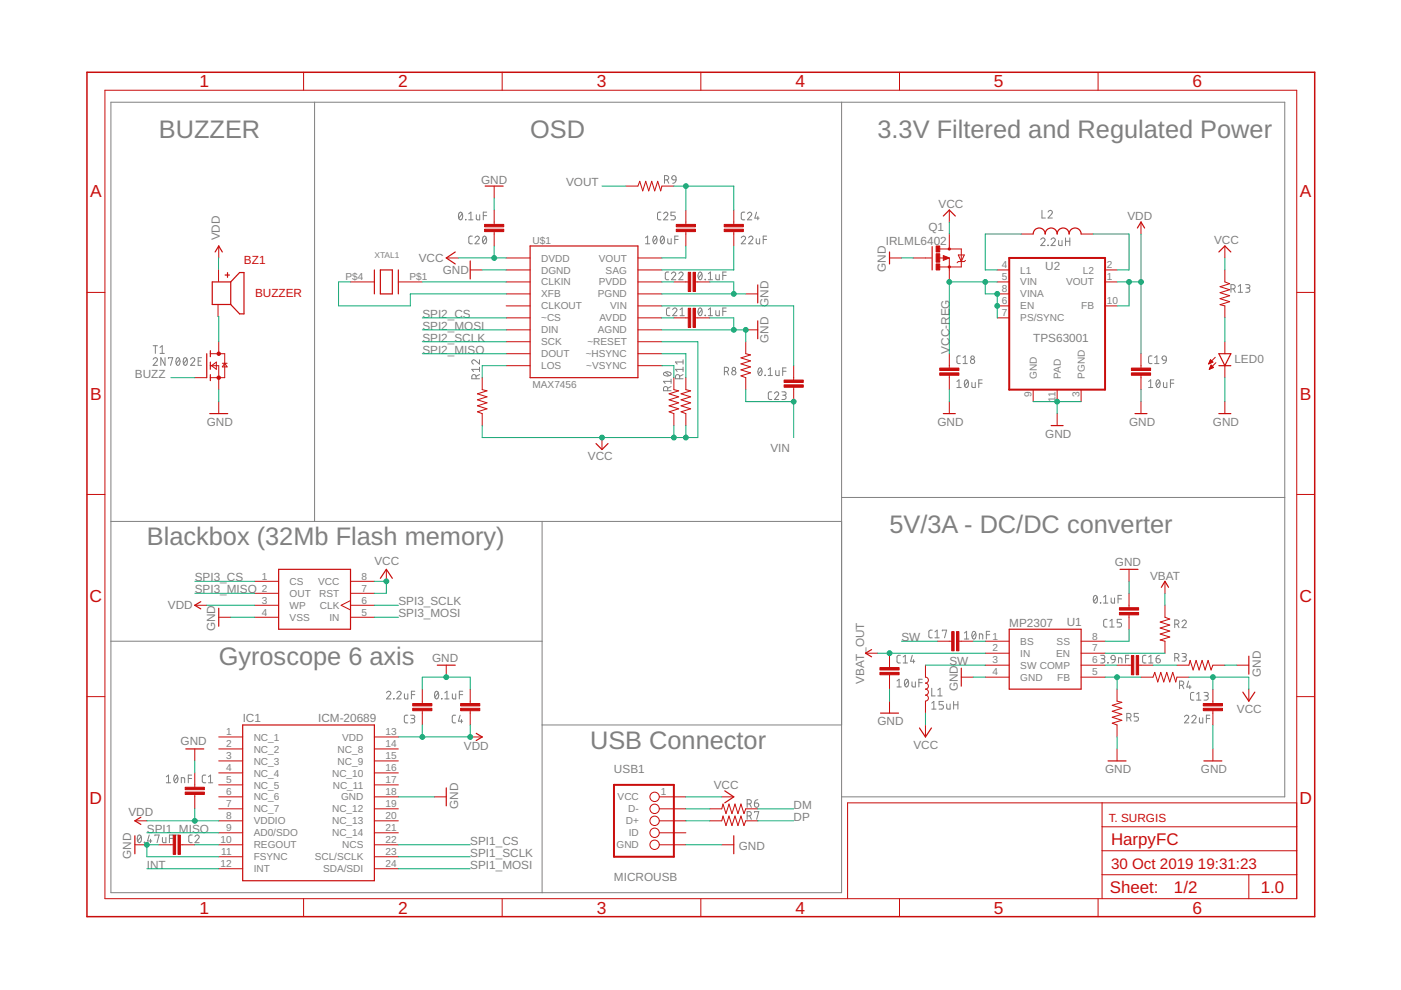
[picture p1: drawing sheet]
<svg xmlns="http://www.w3.org/2000/svg" width="297mm" height="210mm" viewBox="0 0 297 210" stroke-linecap="round" stroke-linejoin="round" font-family="sans-serif">
<g fill="none" stroke="#808080" stroke-width=".21">
<path d="M66.7 21.7v88.9M140.9 38.1h.4a.46 .46 0 0 0 .5-.4 .46 .46 0 0 0-.5-.5h-.4v1.7M141.4 38.1l.4 .8M142.6 37.4l.3-.2 .3 .2 .1 .7-.8-.1-.1-.3zM143.3 38.1l-.3 .6-.4 .2M178.4 21.7v167.6h-154.9v-167.6h248.9v147.3h-94M97.4 45.1l.2-.1a.95 .95 0 0 1 0 1.6 .98 .98 0 0 1-.2-1.5zM98 45.3l-.7 .9M98.7 46.5l.1 .1zM99.4 46.6h.9M99.4 45.3l.4-.3v1.6M100.1 50.1h-.5l-.2 .3v1.1l.2 .2h.5"/>
<path d="M100.7 50.4a.44 .44 0 0 1 .6-.3 .44 .44 0 0 1 .2 .7l-.8 .9h.9M101 45.5v.9l.3 .2h.4v-1.1M102.5 45.7h.7M102.5 50.2l.2-.1a.95 .95 0 0 1 0 1.6 1.04 1.04 0 0 1-.2-1.5zM103.1 50.4l-.7 .9M103.2 45h-.7v1.6M136.9 51.7h.9M136.9 50.4l.4-.3v1.6M138.6 50.2l.3-.1a.97 .97 0 0 1 0 1.6 1.02 1.02 0 0 1-.3-1.5zM139.2 50.4l-.7 .9M140.1 45h-.5l-.2 .3v1.1l.2 .2h.5M140.2 50.2l.2-.1a.97 .97 0 0 1 0 1.6 1.02 1.02 0 0 1-.2-1.5z"/>
<path d="M140.7 45.3a.45 .45 0 0 1 .6-.3 .45 .45 0 0 1 .2 .7l-.8 .9h.9M140.8 50.4l-.7 .9M141.6 50.6v.9l.3 .2h.4v-1.1M141.8 57.7h-.5l-.2 .3v1.1l.2 .2h.5M142.4 58a.44 .44 0 0 1 .6-.3 .44 .44 0 0 1 .1 .7l-.7 .9h.9M143.1 50.8h.7M143.2 45h-.9v.7h.5a.45 .45 0 0 1 .4 .5 .45 .45 0 0 1-.4 .4h-.5M143.8 50.1h-.7v1.6M143.9 58a.44 .44 0 0 1 .7-.3 .44 .44 0 0 1 .1 .7l-.8 .9h.9M148.2 57.8l.2-.1a.97 .97 0 0 1 0 1.6 1.02 1.02 0 0 1-.2-1.5zM148.8 58l-.7 .9M149.5 59.2l.1 .1z"/>
<path d="M150.2 58l.4-.3v1.6M150.2 59.3h.9M151.8 58.2v.9l.2 .2h.5v-1.1M153.2 58.4h.8M154 57.7h-.8v1.6M157.2 50.4a.45 .45 0 0 1 .6-.3 .45 .45 0 0 1 .1 .7l-.7 .9h.9M157.9 45h-.5l-.2 .3v1.1l.2 .2h.5M158.5 45.3a.45 .45 0 0 1 .6-.3 .45 .45 0 0 1 .1 .7l-.7 .9h.9M158.7 50.4a.45 .45 0 0 1 .7-.3 .45 .45 0 0 1 .1 .7l-.8 .9h.9M160.3 50.6l.1 .9 .2 .2h.5v-1.1M160.4 45l-.4 1.2h1M160.7 45.9v.7"/>
<path d="M161.8 50.8h.7M162.5 50.1h-.7v1.6M220.7 50.8a.44 .44 0 0 1 .6-.3 .44 .44 0 0 1 .1 .7l-.7 .9h.9M220.9 44.6v1.6h.7M222.2 52v.1zM222.2 45a.45 .45 0 0 1 .6-.4 .45 .45 0 0 1 .2 .7l-.8 .9h.9M222.8 50.8a.45 .45 0 0 1 .7-.3 .45 .45 0 0 1 .1 .7l-.8 .9h1M224.5 51v.9l.2 .2h.5v-1.1M225.9 50.4v1.7M225.9 51.2h.9M226.8 50.4v1.7M32.5 76.2a.45 .45 0 0 1 .6-.3 .45 .45 0 0 1 .2 .7l-.8 .9h.9"/>
<path d="M32.5 73.3h.9M32.9 73.3v1.6M33.9 73.7l.5-.4v1.6M33.9 74.9h.9M35 75.8v1.7l-.9-1.7v1.7M35.7 76v-.2h.9l-.4 1.7M37.5 75.9h.1a.8 .8 0 0 1 .6 .5 .8 .8 0 0 1-.2 .8l-.3 .3a1.04 1.04 0 0 1-.2-1.6zM38.1 76.2l-.7 .9M39 75.9l.3-.1a.97 .97 0 0 1 0 1.7 1.02 1.02 0 0 1-.3-1.6zM39.6 76.2l-.7 .9M40.4 76.2a.44 .44 0 0 1 .6-.3 .44 .44 0 0 1 .2 .7l-.8 .9h.9M42 76.6h.6"/>
<path d="M42.7 75.8h-.7v1.7h.7M101.7 76.3v.9l-.9-.8a.44 .44 0 0 0-.8 .2 .44 .44 0 0 0 .4 .6M101.7 78.3h-1.7l.4 .5M101.7 79.4l-.8 .4M101.7 77.9v.9M140.8 79a1 1 0 0 1 1.5 .3 .95 .95 0 0 1-1.6 0zM141 78.9l.9 .8M142 65.3h-.5l-.2 .4v1l.2 .2h.5M142.6 65.7a.44 .44 0 0 1 .6-.4 .44 .44 0 0 1 .2 .7l-.8 .9h.9M144.2 66.9h.9M144.2 65.7l.4-.4v1.6M144.8 79.4l-.7 .4"/>
<path d="M144.8 78.3h-1.6l.4 .5M144.8 76.3v.9M144.8 77.9v.9M144.8 76.8h-1.6l.4 .4M148.2 65.4l.2-.1a.97 .97 0 0 1 0 1.6 1.02 1.02 0 0 1-.2-1.5zM148.8 65.7l-.7 .9M149.5 66.8l.1 .1zM150.2 66.9h.9M150.2 65.7l.4-.4v1.6M151.8 65.8v1l.2 .1h.5v-1.1M153.2 66h.8M153.6 78.8h.4a.46 .46 0 0 0 .5-.5 .46 .46 0 0 0-.5-.4h-.4v1.6"/>
<path d="M154 65.3h-.8v1.6M154.1 78.8l.4 .7M160.9 78.1l.2-.1a.97 .97 0 0 1 0 1.6 1.02 1.02 0 0 1-.2-1.5zM161.5 78.4l-.7 .9M162.2 79.5l.1 .1zM162.9 79.6h.9M162.9 78.4l.4-.4v1.6M164.5 78.5v1l.2 .1h.5v-1.1M165.9 78.7h.8M166.7 78h-.8v1.6M203.6 75.5h-.5l-.2 .3v1.1l.2 .2h.5M204.2 77.1h.9"/>
<path d="M204.2 75.8l.4-.3v1.6M244.2 75.5h-.5l-.2 .3v1.1l.2 .2h.5M244.8 77.1h.9M244.8 75.8l.5-.3v1.6M246.5 75.6l.3-.1 .4 .1 .1 .8-.8-.1-.1-.4zM247.3 76.4l-.2 .4-.5 .3M261 61.3h.4a.46 .46 0 0 0 .5-.5 .46 .46 0 0 0-.5-.5h-.4v1.7M261.5 61.3l.4 .7M262.5 60.7l.5-.4v1.7M262.5 62h.9M264.1 60.3h.5a.36 .36 0 0 1 .4 .4 .36 .36 0 0 1-.4 .4h-.3M264.6 61.1a.46 .46 0 0 1 .4 .4 .46 .46 0 0 1-.4 .5h-.5"/>
<path d="M100.9 80.3v-.4a.46 .46 0 0 0-.4-.5 .46 .46 0 0 0-.5 .5v.4h1.7M141.6 82.8v-.4a.44 .44 0 0 0-.5-.4 .44 .44 0 0 0-.4 .4v.4h1.6M142.3 80.4v.9M142.3 82l-.7 .3M142.3 80.9h-1.6l.3 .4M144.1 80.3v-.4a.44 .44 0 0 0-.4-.5 .44 .44 0 0 0-.5 .5v.4h1.6M163.6 83.1h-.5l-.2 .3v1.1l.2 .2h.5M164.2 83.4a.44 .44 0 0 1 .6-.3 .44 .44 0 0 1 .2 .7l-.8 .9h.9M165.8 83.1h.5a.36 .36 0 0 1 .4 .3 .36 .36 0 0 1-.4 .4h-.4M166.2 83.8a.46 .46 0 0 1 .5 .5 .46 .46 0 0 1-.5 .4h-.4M202.9 80.9l.4-.4v1.7M202.9 82.2h.9"/>
<path d="M204.7 80.6h.1a.8 .8 0 0 1 .6 .5 .8 .8 0 0 1-.2 .8l-.3 .3a1.04 1.04 0 0 1-.2-1.6zM205.3 80.9l-.8 .9M206.1 81.1v.9l.2 .2h.5v-1.1M207.5 81.3h.7M208.2 80.5h-.7v1.7M243.5 82.2h.9M243.5 80.9l.5-.4v1.7M245.3 80.6l.2-.1a.97 .97 0 0 1 0 1.7 1.02 1.02 0 0 1-.2-1.6zM245.9 80.9l-.7 .9M246.7 81.1v.9l.3 .2h.4v-1.1M248.2 81.3h.7M248.9 80.5h-.7v1.7"/>
<path d="M23.5 110.6h154.9M114.9 110.6v78.7M178.4 105.5h94M23.5 136h91.4M190.9 138.9l-.5 .1-.2 .3v1.1l.2 .1 .5 .1M191.5 139.3l.4-.4v1.7M193.4 138.9l-.3 1.3h.9M193.7 139.8v.8M197.7 133.6h-.6l-.2 .4 .1 1 .1 .2h.6M198.2 135.2h.9M198.2 134l.5-.4v1.6M199.8 133.8v-.2h.9l-.4 1.6"/>
<path d="M204.5 134.2l.4-.3v1.6M204.5 135.5h.9M206.2 134l.3-.1a.97 .97 0 0 1 0 1.6 1.02 1.02 0 0 1-.3-1.5zM206.9 134.2l-.8 .9M207.6 135.5v-1.1l.7 .1 .1 1M209.1 134.6h.7M209.8 133.9h-.7v1.6M232 126.4l.2-.2a.97 .97 0 0 1 0 1.7 1 1 0 0 1-.2-1.5zM232.6 126.6l-.7 .9M233.3 127.8l.1 .1zM233.4 138.9h.5a.36 .36 0 0 1 .4 .4 .36 .36 0 0 1-.4 .4h-.4M233.8 139.7a.46 .46 0 0 1 .5 .4 .46 .46 0 0 1-.5 .5h-.4"/>
<path d="M234 127.9h.9M234 126.6l.4-.4v1.7M234.7 131.3l-.5 .1-.2 .3v1l.2 .2h.5M235.3 132.9h.9M235.3 131.7l.5-.4v1.6M235.6 126.8v.9l.3 .2h.4v-1.1M235.7 139.1l.3-.2 .3 .2 .2 .7-.9-.1-.1-.3zM236.5 139.8l-.3 .6-.5 .2M237 127h.8M237.8 131.3h-.9v.7h.5a.47 .47 0 0 1 .4 .5 .47 .47 0 0 1-.4 .4h-.5M237.8 126.2h-.8v1.7M238.6 139.7h.8"/>
<path d="M239.4 138.9h-.8v1.7M243 138.9l-.5 .1-.2 .3v1.1l.2 .1 .5 .1M243.5 139.3l.5-.4v1.7M245.1 139.7h.6a.45 .45 0 0 1 .3 .5 .45 .45 0 0 1-.5 .4 .45 .45 0 0 1-.4-.5zM245.8 138.9l-.4 .2-.3 .6M249.1 132.4h.4a.46 .46 0 0 0 .5-.5 .46 .46 0 0 0-.5-.5h-.4v1.7M249.1 139.5h.4a.46 .46 0 0 0 .5-.5 .46 .46 0 0 0-.5-.4h-.4v1.6M249.6 132.4l.4 .7M249.6 139.5l.4 .7M250.6 131.8a.45 .45 0 0 1 .6-.3 .45 .45 0 0 1 .2 .7l-.8 .9h.9M250.6 138.6h.6a.36 .36 0 0 1 .3 .3 .36 .36 0 0 1-.3 .4h-.4M251.1 139.3a.46 .46 0 0 1 .4 .4 .46 .46 0 0 1-.4 .5h-.5"/>
<path d="M82 146.9a.44 .44 0 0 1 .6-.3 .44 .44 0 0 1 .1 .7l-.7 .9h.9M83.5 148.1v.1zM84.1 146.9a.45 .45 0 0 1 .7-.3 .45 .45 0 0 1 .1 .7l-.8 .9h.9M85.7 147.1l.1 .9 .2 .2h.5v-1.1M86.5 151.6l-.5 .1-.3 .3 .1 1.2 .7 .1M87 151.6h.6a.36 .36 0 0 1 .3 .4 .36 .36 0 0 1-.3 .4h-.4M87.2 147.3h.7M87.5 152.4a.46 .46 0 0 1 .4 .4 .46 .46 0 0 1-.4 .5h-.5M87.9 146.6h-.7v1.6M92.3 146.7l.3-.1a.95 .95 0 0 1 0 1.6 1.04 1.04 0 0 1-.3-1.5zM92.9 146.9l-.7 .9M93.6 148.1l.1 .1z"/>
<path d="M94.3 148.2h.9M94.3 146.9l.5-.3v1.6M95.9 147.1v.9l.3 .2h.4v-1.1M96.6 151.6l-.5 .1-.2 .3 .1 1.2 .6 .1M97.4 147.3h.7M97.6 151.6l-.4 1.3h.9M97.8 152.5v.8M98.1 146.6h-.7v1.6M114.9 153.7h63.5M190.2 144.4l.4-.4v1.6M190.2 145.6h.9M191.5 140.6h.9"/>
<path d="M192 144.1l.2-.1a.95 .95 0 0 1 0 1.6 1.04 1.04 0 0 1-.2-1.5zM192.6 144.4l-.8 .9M193.4 144.6v.9l.2 .1h.5v-1M194.8 144.7h.7M195.5 144h-.7v1.6M197.5 149.1l.5-.4v1.6M197.5 150.3h1M197.5 145.9v1.7h.8M198.8 147.6h.9M198.8 146.3l.5-.4v1.7M200 148.7h-.9v.7h.6a.46 .46 0 0 1 .3 .5 .46 .46 0 0 1-.3 .4h-.6M200.7 149.3v.9l.3 .1h.4v-1"/>
<path d="M202.2 149.4h.9M202.2 148.7v1.6M203.1 148.7v1.6M234.9 140.5v.1zM237.2 140.6v-1.1l.6 .1 .1 1M238.9 152.2h.5a.46 .46 0 0 0 .4-.5 .46 .46 0 0 0-.4-.4h-.5v1.6M239.5 152.2l.3 .7M241.4 151.3h-.9v.7h.5a.46 .46 0 0 1 .4 .4 .46 .46 0 0 1-.4 .5h-.5M243.5 140.6h1M250.1 145.3h.4a.46 .46 0 0 0 .5-.4 .46 .46 0 0 0-.5-.5h-.4v1.6M250.6 145.3l.4 .7M251.1 152a.44 .44 0 0 1 .7-.3 .44 .44 0 0 1 .1 .7l-.8 .9h.9"/>
<path d="M252 144.4l-.4 1.3h.9M252.3 145.3v.7M252.7 152a.45 .45 0 0 1 .6-.3 .45 .45 0 0 1 .2 .7l-.8 .9h.9M253.1 146.8h-.5l-.2 .4v1l.2 .2h.5M253.7 148.4h.9M253.7 147.2l.5-.4v1.6M254.3 152.2v.9l.3 .2h.4v-1.1M255.3 146.8h.5a.36 .36 0 0 1 .4 .4 .36 .36 0 0 1-.4 .3h-.3M255.7 147.5a.46 .46 0 0 1 .5 .5 .46 .46 0 0 1-.5 .4h-.4M255.8 152.4h.7M256.5 151.6h-.7v1.7M29.3 177.1l.2-.1a.97 .97 0 0 1 0 1.7 1.03 1.03 0 0 1-.2-1.6z"/>
<path d="M29.9 177.4l-.7 .9M30.6 178.6l.1 .1zM31.6 177l-.3 1.3h.9M31.9 177.9v.8M32.9 177.2v-.2h.8l-.4 1.7M34.4 177.6l.1 .9 .2 .2h.5v-1.1M35.3 164.7l.4-.4v1.7M35.3 166h.9M35.9 177.8h.7M36.6 177h-.7v1.7M37 164.4l.3-.1a.97 .97 0 0 1 0 1.7 1.02 1.02 0 0 1-.3-1.6zM37.7 164.7l-.8 .9"/>
<path d="M38.4 166v-1.1l.7 .1 .1 1M39.9 165.1h.7M40.6 164.3h-.7v1.7M40.7 177l-.5 .1-.2 .3v1l.2 .2 .5 .1M41.3 177.4a.44 .44 0 0 1 .7-.3 .44 .44 0 0 1 .1 .7l-.8 .9h.9M43.6 164.3l-.5 .1-.2 .3 .1 1.2 .6 .1M44.2 166h.9M44.2 164.7l.4-.4v1.7M158.4 170.5h.5a.46 .46 0 0 0 .4-.5 .46 .46 0 0 0-.4-.5h-.5v1.7M158.4 173h.5a.46 .46 0 0 0 .4-.5 .46 .46 0 0 0-.4-.4h-.5v1.6M158.9 170.5l.4 .7M158.9 173l.4 .7"/>
<path d="M160 170.3h.5a.45 .45 0 0 1 .4 .5 .45 .45 0 0 1-.5 .4 .45 .45 0 0 1-.4-.5zM160 172.3v-.2h.9l-.5 1.6M160.7 169.5l-.4 .2-.3 .6"/>
<circle cx="155.6" cy="79.1" r=".46"/>
<circle cx="155.6" cy="78.2" r=".36"/>
<circle cx="206.2" cy="76.6" r=".45"/>
<circle cx="206.2" cy="75.8" r=".36"/>
</g>
<g fill="none" stroke="#c90d0c" stroke-width=".21">
<path d="M22.2 19.1h252.7v171.4h-252.7zM64.4 15.3v3.8M106.5 15.3v3.8M148.6 15.3v3.8M190.7 15.3v3.8M232.8 15.3v3.8M104.8 39.5v2.5M132.7 39.5h2.6l.3-1.1 .7 2.1 .6-2.1 .6 2.1 .7-2.1 .6 2.1 .6-2.1 .7 2.1 .2-1h2.6M46.3 57.1v2.6M46.4 52.2v2.5M74.3 59.8h5.1M84.5 59.8h5"/>
<path d="M94.6 54.7h2.6M99.7 57.2h2.5M104.8 44.5v3.1M104.8 49.1v3.1M107.3 57.2h5.1M107.3 59.8h5.1M107.3 54.7h5.1M135.3 57.2h5M135.3 59.8h5M135.3 54.7h5M142.9 59.8h3M145.4 44.5v3.1"/>
<path d="M145.4 49.1v3.1M147.4 59.8h3.1M155.6 44.5v3.1M155.6 49.1v3.1M188.6 54.7h2.5M193.7 54.7h3.8M199.2 54.7h.9M199.3 52.8h4.5v3.8h-4.6M200 54.2l1.3 .5-1.3 .5zM201.3 44.5v2.6M201.3 49.6v3.2M201.3 54.7v5.1"/>
<path d="M203.2 54.1h1.2l-.6 1.4zM204.7 55.2l-.3 .3h-1.2l-.3 .2M211.4 57.2h2.6M211.4 59.8h2.6M216.5 49.6h2.6M229.2 49.6h2.6M234.3 57.2h2.5M234.3 59.8h2.5M241.9 47.1v2.5M259.7 52.2v2.5M259.7 57.2v2.6l1 .4-2 .6 2 .6-2 .7 2 .6-2 .6 2 .7-2 .6 1 .3v2.5M18.4 62h3.8"/>
<path d="M44.6 77.5h1.8v5.1M44.6 75h3v5.1h-3M44.9 77.5l1-.7v1.5zM46.2 64.6v2.5M46.4 72.5v2.5M47.1 77h1.1M47.6 77l.6 .8h-1.1zM107.3 64.9h5.1M107.3 67.4h5.1M107.3 62.3h5.1M107.3 77.5h5.1M107.3 75h5.1"/>
<path d="M107.3 69.9h5.1M107.3 72.5h5.1M135.3 64.9h5M135.3 67.4h5M135.3 62.3h5M135.3 77.5h5M135.3 75h5M135.3 69.9h5M135.3 72.5h5M142.9 67.4h3M147.4 67.4h3.1M158.1 62.3h2.6"/>
<path d="M158.1 69.9h2.6M158.1 72.5v2.5l1 .2-2 .7 2 .6-2 .7 2 .6-2 .6 2 .7-2 .6 1 .4v2.5M168.3 77.5v3.1M201.3 75v3M201.3 79.6v3M211.4 64.9h2.6M211.4 67.4h2.6M211.4 62.3h2.6M234.3 64.9h2.5M241.9 75v3M241.9 79.6v3M256.3 77.1h.1"/>
<path d="M256.3 77h.3M256.4 76.9h.5M256.4 76.8h.7M256.4 78.2h.2M256.5 76.6h.5M256.5 78.1h.4M256.5 76.5h.4M256.5 78h.7M256.6 77.8h.6M256.6 76.4h.2M256.6 76.3l.6 .5-.9 .4zM256.6 77.7h.5"/>
<path d="M256.7 77.6h.3M256.8 77.5h.1M256.8 77.4l.5 .5-.9 .4zM257.7 75.8l-1.4 1.4M257.8 76.9l-1.4 1.4M259.7 72.5v2.5M259.7 77.5v2.6M274.9 62h3.8M41.3 80.1h2.5M46.4 85.2v2.5M102.2 80.1v2.5l1.1 .3-2.1 .6 2.1 .6-2.1 .7 2.1 .6-2.1 .6 2.1 .7-2.1 .6 1 .4v2.5M127.6 92.8v2.5"/>
<path d="M142.9 80.1v2.5l1 .3-2 .6 2 .6-2 .7 2 .6-2 .6 2 .7-2 .6 1 .4v2.5M145.4 80.1v2.5l1 .3-2 .6 2 .6-2 .7 2 .6-2 .6 2 .7-2 .6 1 .4v2.5M168.3 82.1v3.1M201.3 85.2v2.5M219.1 82.6v2.6M224.1 82.6v2.6M224.1 87.7v2.5M229.2 82.6v2.6M241.9 85.2v2.5M259.7 85.2v2.5M18.4 104.8h3.8M274.9 104.8h3.8"/>
<path d="M41.3 128.3h2.5M46.4 130.9h2.5M54 123.3h5.1M54 125.8h5.1M54 128.3h5.1M54 130.9h5.1M74.3 123.3h5.1M74.3 125.8h5.1M74.3 128.3h5.1M74.3 130.9h5.1M74.3 127.3l-2 1 2 1M81.9 120.7v2.6"/>
<path d="M183.5 138.5h2.6M188.6 138.5v3M198.7 136h3.1M203.3 136h3.1M208.9 136h5.1M208.9 138.5h5.1M229.2 136h5.1M229.2 138.5h5.1M239.4 120.7v2.6M239.4 125.8v3M239.4 130.4v3M247 128.3v2.6l1 .4-2 .6 2 .6-2 .7 2 .6-2 .6 2 .7-2 .6 1 .3v2.5"/>
<path d="M247 123.3v2.5M18.4 147.7h3.8M41.3 158.8v2.5M46.4 156.3h5.1M46.4 158.8h5.1M79.4 156.3h5.1M79.4 158.8h5.1M89.5 146.1v3.1M89.5 150.7v3M94.6 141v2.6M99.7 156.3h2.5M99.7 146.1v3.1"/>
<path d="M99.7 150.7v3M188.6 143.1v3M188.6 148.7v2.5M196.2 141v2.6a.63 .63 0 0 1 .6 .6 .63 .63 0 0 1-.6 .6 .63 .63 0 0 1 .6 .7 .63 .63 0 0 1-.6 .6 .63 .63 0 0 1 .6 .6 .63 .63 0 0 1-.6 .7 .63 .63 0 0 1 .6 .6 .63 .63 0 0 1-.6 .7v2.5M196.2 153.7v2.6M203.8 143.6h2.6M208.9 141h5.1M208.9 143.6h5.1M229.2 141h5.1M229.2 143.6h5.1M236.8 141h3.1M236.8 146.1v2.6l1 .2-2 .6 2 .7-2 .6 2 .6-2 .7 2 .6-2 .6 1 .4v2.6"/>
<path d="M236.8 158.8v2.5M241.4 141h3.1M241.9 143.6h2.6l.3-1 .7 2 .6-2 .6 2 .7-2 .6 2 .6-2 .7 2 .2-1h2.6M249.5 141h2.6l.2-1 .7 2 .6-2 .6 2 .7-2 .6 2 .6-2 .7 2 .4-1h2.5M257.2 146.1v3.1M257.2 150.7v3M257.2 158.8v2.5M262.2 141h2.6M264.8 146.1v2.6M274.9 147.7h3.8M28.6 174h2.5M28.6 179.1h2.5"/>
<path d="M33.7 179.1h3M38.2 179.1h3.1M41.3 163.9v3M41.3 168.4v3.1M46.4 169h5.1M46.4 161.3h5.1M46.4 163.9h5.1M46.4 166.4h5.1M46.4 171.5h5.1M46.4 174h5.1M46.4 176.6h5.1M46.4 179.1h5.1"/>
<path d="M79.4 169h5.1M79.4 161.3h5.1M79.4 163.9h5.1M79.4 166.4h5.1M79.4 171.5h5.1M79.4 174h5.1M79.4 176.6h5.1M79.4 179.1h5.1M92.1 169h2.5M139.8 169h5.6M139.8 171.5h5.6M139.8 174h5.6"/>
<path d="M139.8 176.6h5.6M139.8 179.1h5.6M150.5 171.5h2.5l.3-1 .6 2 .7-2 .6 2 .6-2 .7 2 .6-2 .6 2 .4-1h2.6M150.5 174h2.5l.3-1 .6 2 .7-2 .6 2 .6-2 .7 2 .6-2 .6 2 .4-1h2.6M153 169h2.6M153 179.1h2.6M233.7 170.2v20.3M233.7 175.3h41.2M274.9 170.2h-95.2v20.3M46.4 181.7h5.1M46.4 184.2h5.1M64.4 190.5v3.9"/>
<path d="M79.4 181.7h5.1M79.4 184.2h5.1M106.5 190.5v3.9M148.6 190.5v3.9M190.7 190.5v3.9M232.8 190.5v3.9M233.7 185.5h41.2M233.7 180.4h41.2M264.8 185.5v5"/>
<circle cx="138.8" cy="171.5" r=".99"/>
<circle cx="138.8" cy="169" r=".99"/>
<circle cx="138.8" cy="176.6" r=".99"/>
<circle cx="138.8" cy="179.1" r=".99"/>
<circle cx="138.8" cy="174" r=".99"/>
</g>
<path d="M18.4 15.3h260.3v179.1h-260.3zM200.4 54.7h-.3v-.3l.9 .3-.9 .2" fill="none" stroke="#c90d0c" stroke-width=".32"/>
<g fill="none" stroke="#c90d0c" stroke-width=".25">
<path d="M102.9 39.5h3.8M45.6 53.4l.8-1.2 .7 1.2M47.7 58.3h.9M48.2 57.8v1M48.9 59.8v4.8M48.9 59.8h-3.9v4.8h3.9M48.9 59.8l1.9-2h.9v8.7h-.9l-1.9-1.9M79.4 57.2v5.1M80.6 57.2h2.6v5.1h-2.6zM84.5 57.2v5.1M96.5 53.4l-1.9 1.3 1.9 1.3M99.7 55.3v3.8"/>
<path d="M112.4 52.2h22.9v27.9h-22.9zM188.6 53.4v2.6M197.6 52.3v4.9M200 45.8l1.3-1.3 1.2 1.3M219.1 49.6a1.27 1.27 0 0 1 1.2-1.3 1.27 1.27 0 0 1 1.3 1.3 1.27 1.27 0 0 1 1.3-1.3 1.27 1.27 0 0 1 1.2 1.3 1.27 1.27 0 0 1 1.3-1.3 1.27 1.27 0 0 1 1.3 1.3 1.27 1.27 0 0 1 1.2-1.3 1.27 1.27 0 0 1 1.3 1.3M241.2 48.3l.7-1.2 .8 1.2M258.4 53.4l1.3-1.2 1.3 1.2M43.8 75v5.1M44.6 74.4v1.2M44.6 76.8v1.5M44.6 79.4v1.3M160.7 60.4v3.8"/>
<path d="M160.7 68v3.8M258.4 75h2.6l-1.3 2.5zM258.4 77.5h2.6M44.5 87.7h3.8M126.4 94l1.2 1.3 1.3-1.3M200 87.7h2.5M222.9 90.2h2.5M240.6 87.7h2.6M258.4 87.7h2.6M42.6 127.6l-1.3 .7 1.3 .8M46.4 129v3.8M59.1 120.7h15.2v12.7h-15.2z"/>
<path d="M80.6 122.6l1.3-1.9 1.3 1.9M184.8 137.7l-1.3 .8 1.3 .8M214 133.4h15.2v12.7h-15.2zM237.5 120.7h3.8M246.2 124.5l.8-1.2 .8 1.2M264.8 139.1v3.8M39.4 158.8h3.8M51.5 153.7h27.9v33h-27.9zM92.7 141h3.8M101 155.5l1.2 .8-1.2 .7M186.7 151.2h3.8M194.9 154.3l1.3 2 1.3-2"/>
<path d="M203.8 141.7v3.8M263.5 146.7l1.3 2 1.2-2M28.6 177.2v3.8M29.9 173.3l-1.3 .7 1.3 .8M94.6 167v3.9M153.7 167.7l1.9 1.3-1.9 1.2M155.6 177.2v3.8M234.9 161.3h3.8M255.2 161.3h3.9"/>
</g>
<g fill="#c90d0c" stroke="#c90d0c" stroke-width=".21">
<path d="M39.3 167.9h4v.5h-4z"/>
<path d="M39.3 166.9h4v.5h-4z"/>
<path d="M37.7 177.1h.5v4h-.5z"/>
<path d="M36.7 177.1h.5v4h-.5z"/>
<path d="M87.5 149.2h4.1v.5h-4.1z"/>
<path d="M87.5 150.2h4.1v.5h-4.1z"/>
<path d="M97.7 149.2h4v.5h-4z"/>
<path d="M97.7 150.2h4v.5h-4z"/>
<path d="M255.1 150.2h4.1v.5h-4.1z"/>
<path d="M255.1 149.2h4.1v.5h-4.1z"/>
<path d="M186.6 142.6h4v.5h-4z"/>
<path d="M186.6 141.5h4v.5h-4z"/>
<path d="M237.3 128.8h4.1v.5h-4.1z"/>
<path d="M237.3 129.9h4.1v.5h-4.1z"/>
<path d="M239.9 139h.5v4.1h-.5z"/>
<path d="M240.9 139h.5v4.1h-.5z"/>
<path d="M202.8 133.9h.5v4.1h-.5z"/>
<path d="M201.8 133.9h.5v4.1h-.5z"/>
<path d="M199.2 79.1h4.1v.5h-4.1z"/>
<path d="M199.2 78h4.1v.5h-4.1z"/>
<path d="M239.9 79.1h4v.5h-4z"/>
<path d="M239.9 78h4v.5h-4z"/>
<path d="M198.5 56h.7v1.2h-.7z"/>
<path d="M198.5 52.2h.7v1.2h-.7z"/>
<path d="M198.5 53.8h.7v1.8h-.7z"/>
<path d="M102.7 47.6h4.1v.5h-4.1z"/>
<path d="M102.7 48.6h4.1v.5h-4.1z"/>
<path d="M146.9 65.4h.5v4h-.5z"/>
<path d="M145.9 65.4h.5v4h-.5z"/>
<path d="M146.9 57.7h.5v4.1h-.5z"/>
<path d="M145.9 57.7h.5v4.1h-.5z"/>
<path d="M166.2 80.6h4.1v.5h-4.1z"/>
<path d="M166.2 81.6h4.1v.5h-4.1z"/>
<path d="M153.5 48.6h4.1v.5h-4.1z"/>
<path d="M153.5 47.6h4.1v.5h-4.1z"/>
<path d="M143.4 48.6h4v.5h-4z"/>
<path d="M143.4 47.6h4v.5h-4z"/>
</g>
<g fill="none" stroke="#c90d0c" stroke-width=".42">
<path d="M214 54.7h20.3v27.9h-20.3zM130.2 166.4h12.7v15.3h-12.7z"/>
<circle cx="201.3" cy="56.6" r=".13"/>
<circle cx="201.3" cy="52.8" r=".13"/>
</g>
<g fill="#c90d0c" stroke="#c90d0c" stroke-width=".21">
<circle cx="46.4" cy="80.1" r=".36"/>
<circle cx="46.4" cy="75" r=".36"/>
</g>
<g fill="none" stroke="#0dab76" stroke-width=".21">
<path d="M127.6 39.5h5.1M142.9 39.5h12.7v5M145.4 39.5v5M46.4 54.7l-.1 2.4M74.3 59.8h-2.5v5.1h15.2v-2.6h20.3M89.5 59.8h17.8M97.2 54.7h10.1M102.2 57.2h5.1M104.8 42v2.5M104.8 52.2v2.5M140.3 59.8h2.6M145.4 52.2v2.5h-5.1"/>
<path d="M150.5 59.8h5.1v2.5M155.6 52.2v5h-15.3M191.1 54.7h2.6M201.3 47.1v2.5M208.9 59.8v2.5h2.5v5.1M211.4 59.8h-10.1v15.2M216.5 49.6h-7.6v7.6h2.5M231.8 49.6h7.6v7.6h-2.6M236.8 59.8h5.1M239.4 59.8v5.1h-2.6M241.9 49.6v25.4M259.7 54.7v2.5"/>
<path d="M46.2 67.1h.2v5.4M89.5 69.9h17.8M89.5 67.4h17.8M89.5 72.5h17.8M89.5 75h17.8M107.3 77.5h-5.1v2.6M140.3 69.9h17.8v2.6M140.3 67.4h2.6M140.3 62.3h17.8M140.3 64.9h28v12.6M140.3 72.5h7.7v20.3h-45.8v-2.6M140.3 75h5.1v5.1"/>
<path d="M140.3 77.5h2.6v2.6M150.5 67.4h5.1v2.5M259.7 67.4v5.1M36.2 80.1h5.1M46.4 82.6v2.6M142.9 90.2v2.6M145.4 90.2v2.6M158.1 82.6v2.6h10.2v7.6M201.3 82.6v2.6M219.1 85.2h10.1M224.1 85.2v2.5M241.9 82.6v2.6"/>
<path d="M259.7 80.1v5.1M41.3 123.3h12.7M41.3 125.8h12.7M43.8 128.3h10.2M48.9 130.9h5.1M79.4 130.9h5.1M79.4 128.3h5.1M79.4 123.3h2.5v2.5h-2.5M186.1 138.5h22.8M191.1 136h7.6M206.4 136h2.5M234.3 138.5h12.7"/>
<path d="M239.4 123.3v2.5M239.4 133.4v2.6h-5.1M247 125.8v2.5M89.5 146.1v-2.5h10.2v2.5M89.5 153.7v2.6M99.7 153.7v2.6h-15.2M188.6 146.1v2.6M196.2 141h12.7M196.2 151.2v2.5M206.4 143.6h2.5M234.3 143.6h7.6M234.3 141h2.5"/>
<path d="M236.8 143.6v2.5M236.8 156.3v2.5M244.5 141h5M252.1 143.6h12.7v2.5M257.2 143.6v2.5M257.2 153.7v5.1M259.7 141h2.5M31.1 176.6h15.3M31.1 174h15.3M33.7 179.1h-2.6v2.6h15.3M41.3 179.1h5.1M41.3 161.3v2.6"/>
<path d="M41.3 171.5v2.5M84.5 179.1h15.2M84.5 169h7.6M145.4 179.1h7.6M145.4 169h7.6M145.4 174h5.1M145.4 171.5h5.1M160.7 174h7.6M160.7 171.5h7.6M31.1 184.2h15.3M84.5 184.2h15.2M84.5 181.7h15.2"/>
</g>
<g fill="#0dab76" stroke="#0dab76" stroke-width=".21">
<circle cx="31.1" cy="179.1" r=".51"/>
<circle cx="94.6" cy="143.6" r=".51"/>
<circle cx="224.1" cy="85.2" r=".51"/>
<circle cx="155.6" cy="69.9" r=".51"/>
<circle cx="158.1" cy="69.9" r=".51"/>
<circle cx="155.6" cy="62.3" r=".51"/>
<circle cx="41.3" cy="174" r=".51"/>
<circle cx="89.5" cy="156.3" r=".51"/>
<circle cx="99.7" cy="156.3" r=".51"/>
<circle cx="241.9" cy="59.8" r=".51"/>
<circle cx="239.4" cy="59.8" r=".51"/>
<circle cx="188.6" cy="138.5" r=".51"/>
<circle cx="168.3" cy="85.2" r=".51"/>
<circle cx="236.8" cy="143.6" r=".51"/>
<circle cx="257.2" cy="143.6" r=".51"/>
<circle cx="104.8" cy="54.7" r=".51"/>
<circle cx="127.6" cy="92.8" r=".51"/>
<circle cx="142.9" cy="92.8" r=".51"/>
<circle cx="145.4" cy="92.8" r=".51"/>
<circle cx="81.9" cy="123.3" r=".51"/>
<circle cx="201.3" cy="59.8" r=".51"/>
<circle cx="211.4" cy="64.9" r=".51"/>
<circle cx="211.4" cy="62.3" r=".51"/>
<circle cx="208.9" cy="59.8" r=".51"/>
<circle cx="145.4" cy="39.5" r=".51"/>
</g>
<g font-size="5.4" fill="#808080">
<text x="33.7" y="29.3">BUZZER</text>
<text x="112.4" y="29.3">OSD</text>
<text x="186" y="29.3">3.3V Filtered and Regulated Power</text>
<text x="188.6" y="113.1">5V/3A - DC/DC converter</text>
<text x="31.1" y="115.6">Blackbox (32Mb Flash memory)</text>
<text x="46.4" y="141">Gyroscope 6 axis</text>
<text x="125.1" y="158.8">USB Connector</text>
</g>
<g font-size="3.7" fill="#c90d0c">
<text x="42.3" y="18.5">1</text>
<text x="84.4" y="18.5">2</text>
<text x="126.5" y="18.5">3</text>
<text x="168.6" y="18.5">4</text>
<text x="210.7" y="18.5">5</text>
<text x="252.9" y="18.5">6</text>
<text x="19.1" y="41.9">A</text>
<text x="275.6" y="41.9">A</text>
<text x="19.1" y="84.7">B</text>
<text x="275.6" y="84.7">B</text>
<text x="19" y="127.6">C</text>
<text x="275.5" y="127.6">C</text>
<text x="19" y="170.4">D</text>
<text x="275.5" y="170.4">D</text>
<text x="42.3" y="193.7">1</text>
<text x="84.4" y="193.7">2</text>
<text x="126.5" y="193.7">3</text>
<text x="168.6" y="193.7">4</text>
<text x="210.7" y="193.7">5</text>
<text x="252.9" y="193.7">6</text>
</g>
<g font-size="3.6" fill="#c90d0c">
<text x="235.6" y="179.1">HarpyFC</text>
<text x="235.3" y="189.4">Sheet:</text>
<text x="248.9" y="189.3">1/2</text>
<text x="267.3" y="189.3">1.0</text>
</g>
<g font-size="3.2" fill="#c90d0c">
<text x="235.6" y="184.2">30 Oct 2019</text>
<text x="254" y="184.2">19:31:23</text>
</g>
<g font-size="2.5" fill="#808080">
<text x="102" y="38.9">GND</text>
<text x="120" y="39.5">VOUT</text>
<text x="199" y="44">VCC</text>
<text x="239" y="46.6">VDD</text>
<text x="46.6" y="51" transform="rotate(-90 46.6 51)">VDD</text>
<text x="187.8" y="51.9">IRLML6402</text>
<text x="196.8" y="49">Q1</text>
<text x="257.4" y="51.6">VCC</text>
<text x="88.8" y="55.4">VCC</text>
<text x="93.9" y="58">GND</text>
<text x="187.8" y="57.7" transform="rotate(-90 187.8 57.7)">GND</text>
<text x="221.6" y="57.2">U2</text>
<text x="162.9" y="65.1" transform="rotate(-90 162.9 65.1)">GND</text>
<text x="89.5" y="69.9">SPI2_MOSI</text>
<text x="89.5" y="67.4">SPI2_CS</text>
<text x="89.5" y="75">SPI2_MISO</text>
<text x="89.5" y="72.5">SPI2_SCLK</text>
<text x="162.9" y="72.7" transform="rotate(-90 162.9 72.7)">GND</text>
<text x="201.3" y="75" transform="rotate(-90 201.3 75)">VCC-REG</text>
<text x="219.1" y="72.5">TPS63001</text>
<text x="261.7" y="77">LED0</text>
<text x="28.6" y="80.1">BUZZ</text>
<text x="43.8" y="90.2">GND</text>
<text x="163.3" y="95.8">VIN</text>
<text x="198.7" y="90.2">GND</text>
<text x="221.6" y="92.8">GND</text>
<text x="239.4" y="90.2">GND</text>
<text x="257.2" y="90.2">GND</text>
<text x="124.7" y="97.6">VCC</text>
<text x="79.4" y="119.7">VCC</text>
<text x="236.4" y="119.9">GND</text>
<text x="41.3" y="125.8">SPI3_MISO</text>
<text x="41.3" y="123.3">SPI3_CS</text>
<text x="243.8" y="123">VBAT</text>
<text x="35.6" y="129.1">VDD</text>
<text x="84.5" y="128.3">SPI3_SCLK</text>
<text x="84.5" y="130.9">SPI3_MOSI</text>
<text x="45.6" y="133.9" transform="rotate(-90 45.6 133.9)">GND</text>
<text x="191.1" y="135.9">SW</text>
<text x="214" y="132.9">MP2307</text>
<text x="226.2" y="132.6">U1</text>
<text x="91.6" y="140.3">GND</text>
<text x="201.3" y="141">SW</text>
<text x="267.3" y="143.6" transform="rotate(-90 267.3 143.6)">GND</text>
<text x="183.3" y="145" transform="rotate(-90 183.3 145)">VBAT_OUT</text>
<text x="203.1" y="146.6" transform="rotate(-90 203.1 146.6)">GND</text>
<text x="51.5" y="153.1">IC1</text>
<text x="67.4" y="153.1">ICM-20689</text>
<text x="186" y="153.7">GND</text>
<text x="262.2" y="151.2">VCC</text>
<text x="38.3" y="158">GND</text>
<text x="98.3" y="159.1">VDD</text>
<text x="193.7" y="158.8">VCC</text>
<text x="130.2" y="163.9">USB1</text>
<text x="151.3" y="167.2">VCC</text>
<text x="234.3" y="163.9">GND</text>
<text x="254.6" y="163.9">GND</text>
<text x="27.2" y="173">VDD</text>
<text x="97.2" y="171.5" transform="rotate(-90 97.2 171.5)">GND</text>
<text x="168.3" y="171.5">DM</text>
<text x="31.1" y="176.6">SPI1_MISO</text>
<text x="99.7" y="179.1">SPI1_CS</text>
<text x="168.3" y="174">DP</text>
<text x="27.8" y="182.1" transform="rotate(-90 27.8 182.1)">GND</text>
<text x="31.1" y="184.2">INT</text>
<text x="99.7" y="184.2">SPI1_MOSI</text>
<text x="99.7" y="181.7">SPI1_SCLK</text>
<text x="156.6" y="180.1">GND</text>
<text x="130.2" y="186.7">MICROUSB</text>
</g>
<g font-size="2.5" fill="#c90d0c">
<text x="51.7" y="55.9">BZ1</text>
<text x="54.1" y="63.1">BUZZER</text>
<text x="235.1" y="174.3">T. SURGIS</text>
</g>
<g font-size="2.1" fill="#808080">
<text x="112.9" y="51.6">U$1</text>
<text x="73.2" y="59.4">P$4</text>
<text x="86.8" y="59.4">P$1</text>
<text x="114.7" y="55.4">DVDD</text>
<text x="114.7" y="58">DGND</text>
<text x="127" y="55.5">VOUT</text>
<text x="128.4" y="58">SAG</text>
<text x="212.4" y="56.9">4</text>
<text x="212.4" y="59.4">5</text>
<text x="216.3" y="58">L1</text>
<text x="229.6" y="58">L2</text>
<text x="234.7" y="56.9">2</text>
<text x="234.7" y="59.4">1</text>
<text x="114.7" y="60.5">CLKIN</text>
<text x="114.7" y="63.1">XFB</text>
<text x="114.7" y="65.6">CLKOUT</text>
<text x="126.7" y="63.1">PGND</text>
<text x="127" y="60.5">PVDD</text>
<text x="129.4" y="65.6">VIN</text>
<text x="212.4" y="64.5">6</text>
<text x="212.4" y="62">8</text>
<text x="216.3" y="65.6">EN</text>
<text x="216.3" y="60.5">VIN</text>
<text x="216.3" y="63.1">VINA</text>
<text x="226" y="60.5">VOUT</text>
<text x="229.2" y="65.6">FB</text>
<text x="234.7" y="64.5">10</text>
<text x="114.7" y="68.1">~CS</text>
<text x="114.7" y="70.7">DIN</text>
<text x="126.7" y="70.7">AGND</text>
<text x="127.1" y="68.1">AVDD</text>
<text x="212.4" y="67">7</text>
<text x="216.3" y="68.1">PS/SYNC</text>
<text x="114.7" y="73.2">SCK</text>
<text x="114.7" y="75.8">DOUT</text>
<text x="124.2" y="75.8">~HSYNC</text>
<text x="124.5" y="73.2">~RESET</text>
<text x="112.9" y="82.4">MAX7456</text>
<text x="114.7" y="78.3">LOS</text>
<text x="124.3" y="78.3">~VSYNC</text>
<text x="219.8" y="80.3" transform="rotate(-90 219.8 80.3)">GND</text>
<text x="224.9" y="80.3" transform="rotate(-90 224.9 80.3)">PAD</text>
<text x="230" y="80.3" transform="rotate(-90 230 80.3)">PGND</text>
<text x="218.7" y="84.2" transform="rotate(-90 218.7 84.2)">9</text>
<text x="223.8" y="85.2" transform="rotate(-90 223.8 85.2)">11</text>
<text x="228.9" y="84.2" transform="rotate(-90 228.9 84.2)">3</text>
<text x="55.5" y="122.9">1</text>
<text x="55.5" y="125.4">2</text>
<text x="61.4" y="124">CS</text>
<text x="67.5" y="124">VCC</text>
<text x="76.6" y="122.9">8</text>
<text x="76.6" y="125.4">7</text>
<text x="55.5" y="128">3</text>
<text x="55.5" y="130.5">4</text>
<text x="61.4" y="126.6">OUT</text>
<text x="61.4" y="129.1">WP</text>
<text x="61.4" y="131.6">VSS</text>
<text x="67.7" y="126.6">RST</text>
<text x="67.8" y="129.1">CLK</text>
<text x="69.8" y="131.6">IN</text>
<text x="76.6" y="128">6</text>
<text x="76.6" y="130.5">5</text>
<text x="210.5" y="135.6">1</text>
<text x="216.3" y="136.7">BS</text>
<text x="224" y="136.7">SS</text>
<text x="231.6" y="135.6">8</text>
<text x="210.5" y="138.1">2</text>
<text x="210.5" y="140.7">3</text>
<text x="210.5" y="143.2">4</text>
<text x="216.3" y="139.2">IN</text>
<text x="216.3" y="141.8">SW COMP</text>
<text x="223.9" y="139.2">EN</text>
<text x="231.6" y="143.2">5</text>
<text x="231.6" y="140.7">6</text>
<text x="231.6" y="138.1">7</text>
<text x="216.3" y="144.3">GND</text>
<text x="224.2" y="144.3">FB</text>
<text x="47.9" y="155.9">1</text>
<text x="81.7" y="155.9">13</text>
<text x="47.9" y="158.4">2</text>
<text x="47.9" y="161">3</text>
<text x="53.8" y="157">NC_1</text>
<text x="53.8" y="159.6">NC_2</text>
<text x="71.6" y="159.6">NC_8</text>
<text x="72.5" y="157">VDD</text>
<text x="81.7" y="158.4">14</text>
<text x="81.7" y="161">15</text>
<text x="47.9" y="163.5">4</text>
<text x="47.9" y="166.1">5</text>
<text x="53.8" y="162.1">NC_3</text>
<text x="53.8" y="164.6">NC_4</text>
<text x="53.8" y="167.2">NC_5</text>
<text x="70.4" y="164.6">NC_10</text>
<text x="70.6" y="167.2">NC_11</text>
<text x="71.6" y="162.1">NC_9</text>
<text x="81.7" y="163.5">16</text>
<text x="81.7" y="166.1">17</text>
<text x="47.9" y="168.6">6</text>
<text x="47.9" y="171.1">7</text>
<text x="47.9" y="173.7">8</text>
<text x="53.8" y="169.7">NC_6</text>
<text x="53.8" y="172.3">NC_7</text>
<text x="70.4" y="172.3">NC_12</text>
<text x="72.3" y="169.7">GND</text>
<text x="81.7" y="168.6">18</text>
<text x="81.7" y="171.1">19</text>
<text x="81.7" y="173.7">20</text>
<text x="131" y="169.7">VCC</text>
<text x="133.2" y="172.3">D-</text>
<text x="140.1" y="168.6">1</text>
<text x="46.7" y="178.8">10</text>
<text x="47.9" y="176.2">9</text>
<text x="53.8" y="174.8">VDDIO</text>
<text x="53.8" y="177.3">AD0/SDO</text>
<text x="53.8" y="179.9">REGOUT</text>
<text x="70.4" y="174.8">NC_13</text>
<text x="70.4" y="177.3">NC_14</text>
<text x="72.5" y="179.9">NCS</text>
<text x="81.7" y="176.2">21</text>
<text x="81.7" y="178.8">22</text>
<text x="130.7" y="179.9">GND</text>
<text x="132.7" y="174.8">D+</text>
<text x="133.3" y="177.3">ID</text>
<text x="46.7" y="183.8">12</text>
<text x="46.9" y="181.3">11</text>
<text x="53.8" y="182.4">FSYNC</text>
<text x="53.8" y="185">INT</text>
<text x="66.7" y="182.4">SCL/SCLK</text>
<text x="68.5" y="185">SDA/SDI</text>
<text x="81.7" y="181.3">23</text>
<text x="81.7" y="183.8">24</text>
</g>
<text font-size="1.8" fill="#808080" x="79.4" y="54.7">XTAL1</text>
</svg>
